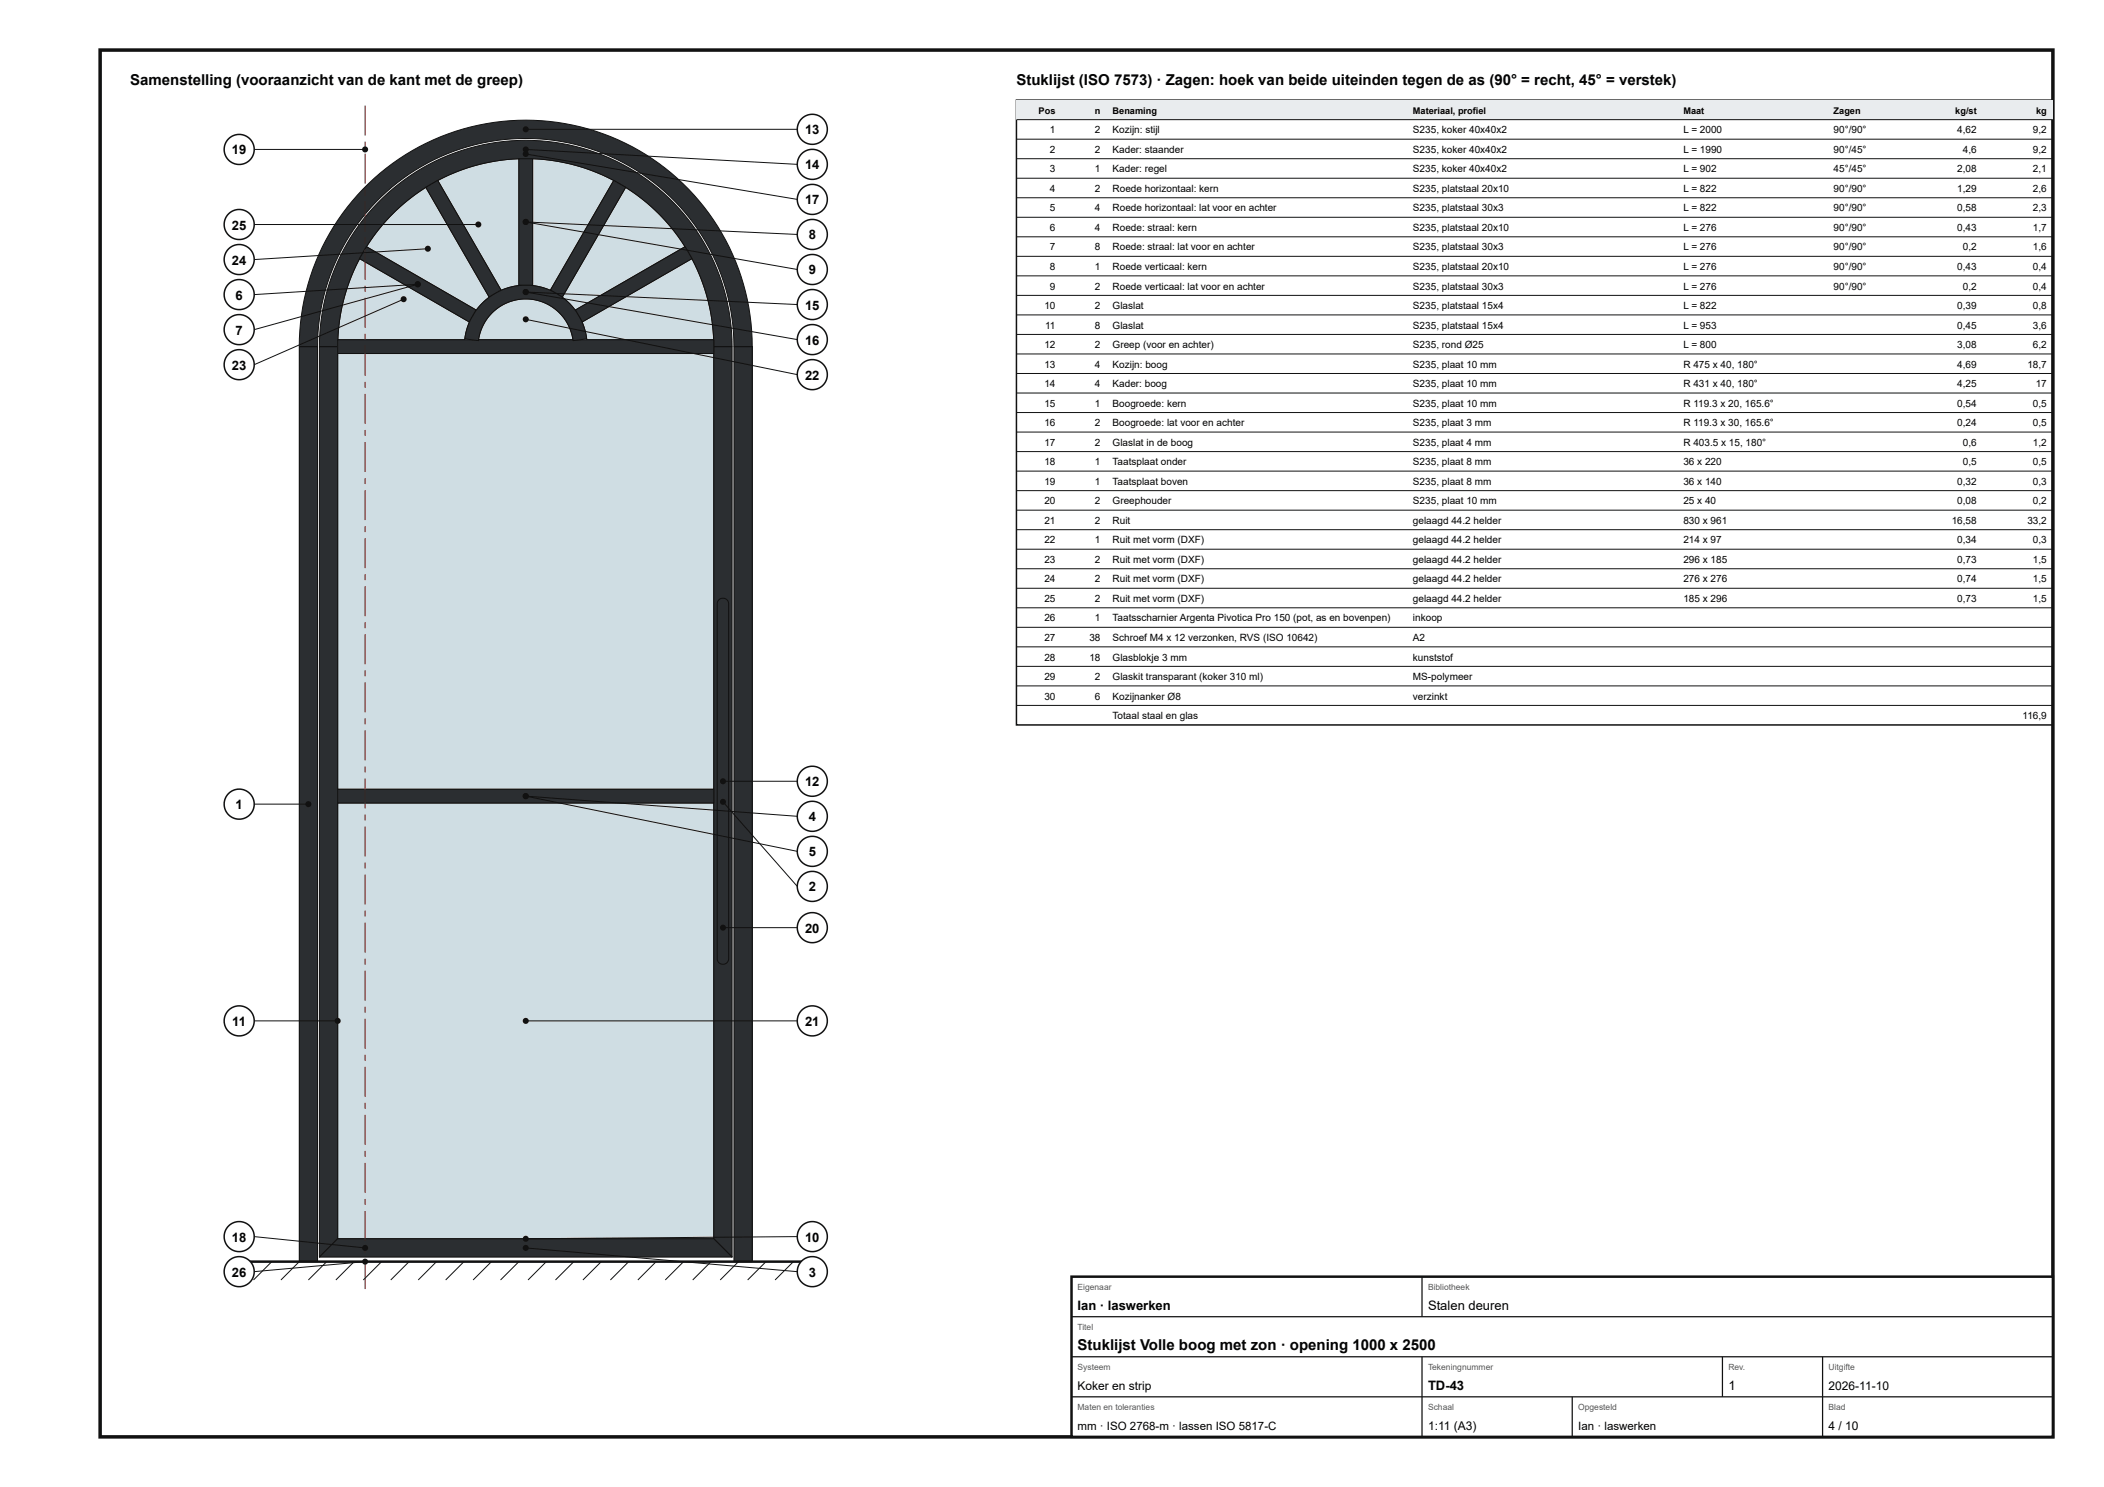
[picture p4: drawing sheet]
<svg xmlns="http://www.w3.org/2000/svg" width="420mm" height="297mm" viewBox="0 0 420 297" stroke-linecap="round" stroke-linejoin="round" font-family="sans-serif">
<path d="M20 10h390v277h-390z" fill="none" stroke="#111" stroke-width=".7" stroke-linecap="butt"/>
<path d="M67.4 160.4h75.2v87h-75.2z" fill="#cfdde3"/>
<path d="M67.4 160.4h75.2v87h-75.2z" fill="none" stroke="#111" stroke-width=".2"/>
<path d="M67.4 70.6h75.2v87h-75.2z" fill="#cfdde3"/>
<path d="M67.4 70.6h75.2v87h-75.2z" fill="none" stroke="#111" stroke-width=".2"/>
<path d="M98.1 62.7a9.5 9.5 0 0 1 9.8-2.5 9.5 9.5 0 0 1 6.5 7.7h-18.8a9.6 9.6 0 0 1 2.5-5.2z" fill="#cfdde3"/>
<path d="M98.1 62.7a9.5 9.5 0 0 1 9.8-2.5 9.5 9.5 0 0 1 6.5 7.7h-18.8a9.6 9.6 0 0 1 2.5-5.2z" fill="none" stroke="#111" stroke-width=".2"/>
<path d="M116.2 64.3l22-12.6a37.4 37.4 0 0 1 4.3 16.2h-25.3l-.3-1.5z" fill="#cfdde3"/>
<path d="M116.2 64.3l22-12.6a37.4 37.4 0 0 1 4.3 16.2h-25.3l-.3-1.5z" fill="none" stroke="#111" stroke-width=".2"/>
<path d="M124.9 37.4a37.5 37.5 0 0 1 11.9 11.9l-21.9 12.7-1.1-1.3-1.5-1.3z" fill="#cfdde3"/>
<path d="M124.9 37.4a37.5 37.5 0 0 1 11.9 11.9l-21.9 12.7-1.1-1.3-1.5-1.3z" fill="none" stroke="#111" stroke-width=".2"/>
<path d="M106.4 31.7a37.6 37.6 0 0 1 16.2 4.4l-12.7 21.9-1.6-.6-1.9-.4z" fill="#cfdde3"/>
<path d="M106.4 31.7a37.6 37.6 0 0 1 16.2 4.4l-12.7 21.9-1.6-.6-1.9-.4z" fill="none" stroke="#111" stroke-width=".2"/>
<path d="M87.4 36.1a37.6 37.6 0 0 1 16.2-4.4v25.3l-1.9 .4-1.6 .6z" fill="#cfdde3"/>
<path d="M87.4 36.1a37.6 37.6 0 0 1 16.2-4.4v25.3l-1.9 .4-1.6 .6z" fill="none" stroke="#111" stroke-width=".2"/>
<path d="M78.4 42.7a37.1 37.1 0 0 1 6.6-5.3l12.7 22-1.5 1.3-1.1 1.3-21.9-12.7a37.2 37.2 0 0 1 5.2-6.6z" fill="#cfdde3"/>
<path d="M78.4 42.7a37.1 37.1 0 0 1 6.6-5.3l12.7 22-1.5 1.3-1.1 1.3-21.9-12.7a37.2 37.2 0 0 1 5.2-6.6z" fill="none" stroke="#111" stroke-width=".2"/>
<path d="M71.8 51.7l21.9 12.6-.6 2.1-.3 1.4-25.3 .1a37.4 37.4 0 0 1 4.3-16.2z" fill="#cfdde3"/>
<path d="M71.8 51.7l21.9 12.6-.6 2.1-.3 1.4-25.3 .1a37.4 37.4 0 0 1 4.3-16.2z" fill="none" stroke="#111" stroke-width=".2"/>
<path d="M59.8 69.2h3.6v182.8h-3.6z" fill="#2b2e31"/>
<path d="M59.8 69.2h3.6v182.8h-3.6z" fill="none" stroke="#111" stroke-width=".2"/>
<path d="M146.6 69.2h3.6v182.8h-3.6z" fill="#2b2e31"/>
<path d="M146.6 69.2h3.6v182.8h-3.6z" fill="none" stroke="#111" stroke-width=".2"/>
<path d="M72.5 37.8a45.2 45.2 0 0 1 49.4-10.5 45.2 45.2 0 0 1 28.3 41.9h-3.6a41.6 41.6 0 0 0-41.6-41.5 41.6 41.6 0 0 0-41.6 41.5h-3.6a45.2 45.2 0 0 1 12.7-31.4z" fill="#2b2e31"/>
<path d="M72.5 37.8a45.2 45.2 0 0 1 49.4-10.5 45.2 45.2 0 0 1 28.3 41.9h-3.6a41.6 41.6 0 0 0-41.6-41.5 41.6 41.6 0 0 0-41.6 41.5h-3.6a45.2 45.2 0 0 1 12.7-31.4z" fill="none" stroke="#111" stroke-width=".2"/>
<path d="M63.8 69.2h3.6v178.2l-3.6 3.7z" fill="#2b2e31"/>
<path d="M63.8 69.2h3.6v178.2l-3.6 3.7z" fill="none" stroke="#111" stroke-width=".2"/>
<path d="M142.6 69.2h3.6v181.9l-3.6-3.7z" fill="#2b2e31"/>
<path d="M142.6 69.2h3.6v181.9l-3.6-3.7z" fill="none" stroke="#111" stroke-width=".2"/>
<path d="M67.4 247.4h75.2l3.6 3.7h-82.4z" fill="#2b2e31"/>
<path d="M67.4 247.4h75.2l3.6 3.7h-82.4z" fill="none" stroke="#111" stroke-width=".2"/>
<path d="M75.3 40.6a41.2 41.2 0 0 1 45.1-9.6 41.2 41.2 0 0 1 25.8 38.2h-3.6a37.6 37.6 0 0 0-37.6-37.5 37.6 37.6 0 0 0-37.6 37.5h-3.6a41.2 41.2 0 0 1 11.5-28.6z" fill="#2b2e31"/>
<path d="M75.3 40.6a41.2 41.2 0 0 1 45.1-9.6 41.2 41.2 0 0 1 25.8 38.2h-3.6a37.6 37.6 0 0 0-37.6-37.5 37.6 37.6 0 0 0-37.6 37.5h-3.6a41.2 41.2 0 0 1 11.5-28.6z" fill="none" stroke="#111" stroke-width=".2"/>
<path d="M67.4 157.6h75.2v2.8h-75.2z" fill="#2b2e31"/>
<path d="M67.4 157.6h75.2v2.8h-75.2z" fill="none" stroke="#111" stroke-width=".2"/>
<path d="M67.4 67.9h75.2v2.7h-75.2z" fill="#2b2e31"/>
<path d="M67.4 67.9h75.2v2.7h-75.2z" fill="none" stroke="#111" stroke-width=".2"/>
<path d="M96.3 60.5a12.3 12.3 0 0 1 12.7-2.9 12.3 12.3 0 0 1 8.2 10.1l-2.8 .3a9.5 9.5 0 0 0-9.4-8.3 9.5 9.5 0 0 0-9.5 8.3l-2.7-.3a12.1 12.1 0 0 1 3.5-7.2z" fill="#2b2e31"/>
<path d="M96.3 60.5a12.3 12.3 0 0 1 12.7-2.9 12.3 12.3 0 0 1 8.2 10.1l-2.8 .3a9.5 9.5 0 0 0-9.4-8.3 9.5 9.5 0 0 0-9.5 8.3l-2.7-.3a12.1 12.1 0 0 1 3.5-7.2z" fill="none" stroke="#111" stroke-width=".2"/>
<path d="M114.9 61.9l21.9-12.6 1.4 2.4-21.9 12.6z" fill="#2b2e31"/>
<path d="M114.9 61.9l21.9-12.6 1.4 2.4-21.9 12.6z" fill="none" stroke="#111" stroke-width=".2"/>
<path d="M122.6 36l2.3 1.4-12.6 21.9-2.4-1.4z" fill="#2b2e31"/>
<path d="M122.6 36l2.3 1.4-12.6 21.9-2.4-1.4z" fill="none" stroke="#111" stroke-width=".2"/>
<path d="M103.6 31.7h2.8v25.3h-2.8z" fill="#2b2e31"/>
<path d="M103.6 31.7h2.8v25.3h-2.8z" fill="none" stroke="#111" stroke-width=".2"/>
<path d="M85 37.4l2.4-1.4 12.6 21.9-2.3 1.4z" fill="#2b2e31"/>
<path d="M85 37.4l2.4-1.4 12.6 21.9-2.3 1.4z" fill="none" stroke="#111" stroke-width=".2"/>
<path d="M73.2 49.3l21.9 12.6-1.4 2.4-21.9-12.6z" fill="#2b2e31"/>
<path d="M73.2 49.3l21.9 12.6-1.4 2.4-21.9-12.6z" fill="none" stroke="#111" stroke-width=".2"/>
<path d="M72.8 251.5h.2v6h-.2zM72.8 249.1h.2v1.2h-.2zM72.8 241.9h.2v6h-.2zM72.8 239.5h.2v1.2h-.2zM72.8 232.3h.2v6h-.2zM72.8 229.9h.2v1.2h-.2zM72.8 222.7h.2v6h-.2zM72.8 220.3h.2v1.2h-.2zM72.8 213.1h.2v6h-.2zM72.8 210.7h.2v1.2h-.2zM72.8 203.5h.2v6h-.2zM72.8 201.1h.2v1.2h-.2zM72.8 193.9h.2v6h-.2zM72.8 191.5h.2v1.2h-.2zM72.8 184.3h.2v6h-.2zM72.8 181.9h.2v1.2h-.2zM72.8 174.7h.2v6h-.2zM72.8 172.3h.2v1.2h-.2zM72.8 165.1h.2v6h-.2zM72.8 162.7h.2v1.2h-.2zM72.8 155.5h.2v6h-.2zM72.8 153.1h.2v1.2h-.2zM72.8 145.9h.2v6h-.2zM72.8 143.5h.2v1.2h-.2zM72.8 136.3h.2v6h-.2zM72.8 133.9h.2v1.2h-.2zM72.8 126.7h.2v6h-.2zM72.8 124.3h.2v1.2h-.2zM72.8 117.1h.2v6h-.2zM72.8 114.7h.2v1.2h-.2zM72.8 107.5h.2v6h-.2zM72.8 105.1h.2v1.2h-.2zM72.8 97.9h.2v6h-.2zM72.8 95.5h.2v1.2h-.2zM72.8 88.3h.2v6h-.2zM72.8 85.9h.2v1.2h-.2zM72.8 78.7h.2v6h-.2zM72.8 76.3h.2v1.2h-.2zM72.8 69.1h.2v6h-.2zM72.8 66.7h.2v1.2h-.2zM72.8 59.5h.2v6h-.2zM72.8 57.1h.2v1.2h-.2zM72.8 49.9h.2v6h-.2zM72.8 47.5h.2v1.2h-.2zM72.8 40.3h.2v6h-.2zM72.8 37.9h.2v1.2h-.2zM72.8 30.7h.2v6h-.2zM72.8 28.3h.2v1.2h-.2zM72.8 21.1h.2v6h-.2z" fill="#b00"/>
<path d="M143.6 119.8a1.15 1.15 0 0 1 1.2-.2 1.15 1.15 0 0 1 .7 1v70.9a1.14 1.14 0 0 1-1.1 1.1 1.14 1.14 0 0 1-1.2-1.1v-70.9z" fill="#2b2e31"/>
<g fill="none" stroke="#111" stroke-width=".2">
<path d="M143.6 119.8a1.15 1.15 0 0 1 1.2-.2 1.15 1.15 0 0 1 .7 1v70.9a1.14 1.14 0 0 1-1.1 1.1 1.14 1.14 0 0 1-1.2-1.1v-70.9zM48.8 252l-3.7 3.7M54.3 252l-3.7 3.7M59.8 252l-3.7 3.7M65.2 252l-3.6 3.7M70.7 252l-3.6 3.7M76.2 252l-3.6 3.7M81.7 252l-3.7 3.7M87.2 252l-3.7 3.7M92.7 252l-3.7 3.7M98.1 252l-3.6 3.7M103.6 252l-3.6 3.7"/>
<path d="M109.1 252l-3.6 3.7M114.6 252l-3.7 3.7M120.1 252l-3.7 3.7M125.6 252l-3.7 3.7M131 252l-3.6 3.7M136.5 252l-3.6 3.7M142 252l-3.7 3.7M147.5 252l-3.7 3.7M153 252l-3.7 3.7M158.5 252l-3.7 3.7"/>
</g>
<path d="M48.8 252h112.4" fill="none" stroke="#111" stroke-width=".5"/>
<circle cx="72.9" cy="29.9" r=".6" fill="#111"/>
<path d="M50.8 29.8h22.1" fill="none" stroke="#111" stroke-width=".2"/>
<circle cx="47.8" cy="29.9" r="3" fill="#fff"/>
<circle cx="47.8" cy="29.9" r="3" fill="none" stroke="#111" stroke-width=".3"/>
<circle cx="95.5" cy="44.8" r=".6" fill="#111"/>
<path d="M50.8 44.8h44.7" fill="none" stroke="#111" stroke-width=".2"/>
<circle cx="47.8" cy="44.8" r="3" fill="#fff"/>
<circle cx="47.8" cy="44.8" r="3" fill="none" stroke="#111" stroke-width=".3"/>
<circle cx="85.4" cy="49.7" r=".6" fill="#111"/>
<path d="M85.4 49.7l-34.6 2.1" fill="none" stroke="#111" stroke-width=".2"/>
<circle cx="47.8" cy="51.8" r="3" fill="#fff"/>
<circle cx="47.8" cy="51.8" r="3" fill="none" stroke="#111" stroke-width=".3"/>
<circle cx="83.4" cy="56.8" r=".6" fill="#111"/>
<path d="M83.4 56.8l-32.6 2" fill="none" stroke="#111" stroke-width=".2"/>
<circle cx="47.8" cy="58.8" r="3" fill="#fff"/>
<circle cx="47.8" cy="58.8" r="3" fill="none" stroke="#111" stroke-width=".3"/>
<circle cx="83.4" cy="56.8" r=".6" fill="#111"/>
<path d="M83.4 56.8l-32.6 9" fill="none" stroke="#111" stroke-width=".2"/>
<circle cx="47.8" cy="65.8" r="3" fill="#fff"/>
<circle cx="47.8" cy="65.8" r="3" fill="none" stroke="#111" stroke-width=".3"/>
<circle cx="80.6" cy="59.8" r=".6" fill="#111"/>
<path d="M80.6 59.8l-29.8 13" fill="none" stroke="#111" stroke-width=".2"/>
<circle cx="47.8" cy="72.8" r="3" fill="#fff"/>
<circle cx="47.8" cy="72.8" r="3" fill="none" stroke="#111" stroke-width=".3"/>
<circle cx="61.6" cy="160.6" r=".6" fill="#111"/>
<path d="M50.8 160.6h10.8" fill="none" stroke="#111" stroke-width=".2"/>
<circle cx="47.8" cy="160.6" r="3" fill="#fff"/>
<circle cx="47.8" cy="160.6" r="3" fill="none" stroke="#111" stroke-width=".3"/>
<circle cx="67.4" cy="203.9" r=".6" fill="#111"/>
<path d="M50.8 203.9h16.6" fill="none" stroke="#111" stroke-width=".2"/>
<circle cx="47.8" cy="203.9" r="3" fill="#fff"/>
<circle cx="47.8" cy="203.9" r="3" fill="none" stroke="#111" stroke-width=".3"/>
<circle cx="72.9" cy="249.3" r=".6" fill="#111"/>
<path d="M50.8 247l22.1 2.3" fill="none" stroke="#111" stroke-width=".2"/>
<circle cx="47.8" cy="247" r="3" fill="#fff"/>
<circle cx="47.8" cy="247" r="3" fill="none" stroke="#111" stroke-width=".3"/>
<circle cx="72.9" cy="252" r=".6" fill="#111"/>
<path d="M72.9 252l-22.1 2" fill="none" stroke="#111" stroke-width=".2"/>
<circle cx="47.8" cy="254" r="3" fill="#fff"/>
<circle cx="47.8" cy="254" r="3" fill="none" stroke="#111" stroke-width=".3"/>
<circle cx="105" cy="25.8" r=".6" fill="#111"/>
<path d="M105 25.8h54.2" fill="none" stroke="#111" stroke-width=".2"/>
<circle cx="162.2" cy="25.8" r="3" fill="#fff"/>
<circle cx="162.2" cy="25.8" r="3" fill="none" stroke="#111" stroke-width=".3"/>
<circle cx="105" cy="29.9" r=".6" fill="#111"/>
<path d="M105 29.8l54.2 3" fill="none" stroke="#111" stroke-width=".2"/>
<circle cx="162.2" cy="32.8" r="3" fill="#fff"/>
<circle cx="162.2" cy="32.8" r="3" fill="none" stroke="#111" stroke-width=".3"/>
<circle cx="105" cy="30.8" r=".6" fill="#111"/>
<path d="M105 30.8l54.2 9" fill="none" stroke="#111" stroke-width=".2"/>
<circle cx="162.2" cy="39.8" r="3" fill="#fff"/>
<circle cx="162.2" cy="39.8" r="3" fill="none" stroke="#111" stroke-width=".3"/>
<circle cx="105" cy="44.3" r=".6" fill="#111"/>
<path d="M105 44.3l54.2 2.5" fill="none" stroke="#111" stroke-width=".2"/>
<circle cx="162.2" cy="46.8" r="3" fill="#fff"/>
<circle cx="162.2" cy="46.8" r="3" fill="none" stroke="#111" stroke-width=".3"/>
<circle cx="105" cy="44.3" r=".6" fill="#111"/>
<path d="M105 44.3l54.2 9.5" fill="none" stroke="#111" stroke-width=".2"/>
<circle cx="162.2" cy="53.8" r="3" fill="#fff"/>
<circle cx="162.2" cy="53.8" r="3" fill="none" stroke="#111" stroke-width=".3"/>
<circle cx="105" cy="58.3" r=".6" fill="#111"/>
<path d="M105 58.3l54.2 2.5" fill="none" stroke="#111" stroke-width=".2"/>
<circle cx="162.2" cy="60.8" r="3" fill="#fff"/>
<circle cx="162.2" cy="60.8" r="3" fill="none" stroke="#111" stroke-width=".3"/>
<circle cx="105" cy="58.3" r=".6" fill="#111"/>
<path d="M105 58.3l54.2 9.5" fill="none" stroke="#111" stroke-width=".2"/>
<circle cx="162.2" cy="67.8" r="3" fill="#fff"/>
<circle cx="162.2" cy="67.8" r="3" fill="none" stroke="#111" stroke-width=".3"/>
<circle cx="105" cy="63.8" r=".6" fill="#111"/>
<path d="M105 63.8l54.2 11" fill="none" stroke="#111" stroke-width=".2"/>
<circle cx="162.2" cy="74.8" r="3" fill="#fff"/>
<circle cx="162.2" cy="74.8" r="3" fill="none" stroke="#111" stroke-width=".3"/>
<circle cx="144.4" cy="156" r=".6" fill="#111"/>
<path d="M144.4 156h14.8" fill="none" stroke="#111" stroke-width=".2"/>
<circle cx="162.2" cy="156" r="3" fill="#fff"/>
<circle cx="162.2" cy="156" r="3" fill="none" stroke="#111" stroke-width=".3"/>
<circle cx="105" cy="159" r=".6" fill="#111"/>
<path d="M105 159l54.2 4" fill="none" stroke="#111" stroke-width=".2"/>
<circle cx="162.2" cy="163" r="3" fill="#fff"/>
<circle cx="162.2" cy="163" r="3" fill="none" stroke="#111" stroke-width=".3"/>
<circle cx="105" cy="159" r=".6" fill="#111"/>
<path d="M105 159l54.2 11" fill="none" stroke="#111" stroke-width=".2"/>
<circle cx="162.2" cy="170" r="3" fill="#fff"/>
<circle cx="162.2" cy="170" r="3" fill="none" stroke="#111" stroke-width=".3"/>
<circle cx="144.4" cy="160.2" r=".6" fill="#111"/>
<path d="M144.4 160.2l14.8 16.8" fill="none" stroke="#111" stroke-width=".2"/>
<circle cx="162.2" cy="177" r="3" fill="#fff"/>
<circle cx="162.2" cy="177" r="3" fill="none" stroke="#111" stroke-width=".3"/>
<circle cx="144.4" cy="185.3" r=".6" fill="#111"/>
<path d="M144.4 185.3h14.8" fill="none" stroke="#111" stroke-width=".2"/>
<circle cx="162.2" cy="185.3" r="3" fill="#fff"/>
<circle cx="162.2" cy="185.3" r="3" fill="none" stroke="#111" stroke-width=".3"/>
<circle cx="105" cy="203.9" r=".6" fill="#111"/>
<path d="M105 203.9h54.2" fill="none" stroke="#111" stroke-width=".2"/>
<circle cx="162.2" cy="203.9" r="3" fill="#fff"/>
<circle cx="162.2" cy="203.9" r="3" fill="none" stroke="#111" stroke-width=".3"/>
<circle cx="105" cy="247.4" r=".6" fill="#111"/>
<path d="M159.2 247l-54.2 .4" fill="none" stroke="#111" stroke-width=".2"/>
<circle cx="162.2" cy="247" r="3" fill="#fff"/>
<circle cx="162.2" cy="247" r="3" fill="none" stroke="#111" stroke-width=".3"/>
<circle cx="105" cy="249.3" r=".6" fill="#111"/>
<path d="M105 249.3l54.2 4.7" fill="none" stroke="#111" stroke-width=".2"/>
<circle cx="162.2" cy="254" r="3" fill="#fff"/>
<g fill="none" stroke="#111" stroke-width=".3">
<path d="M203 20h207v124.8h-207z"/>
<circle cx="162.2" cy="254" r="3"/>
</g>
<path d="M203 20h207v3.9h-207z" fill="#e9ecee"/>
<g fill="none" stroke="#111" stroke-width=".2">
<path d="M203 23.9h207M203 27.8h207M203 31.7h207M203 35.6h207M203 39.5h207M203 43.4h207M203 47.3h207M203 51.2h207M203 55.1h207M203 59h207M203 62.9h207M203 66.8h207"/>
<path d="M203 70.7h207M203 74.6h207M203 78.5h207M203 82.4h207M203 86.3h207M203 90.2h207M203 94.1h207M203 98h207M203 101.9h207M203 105.8h207M203 109.7h207M203 113.6h207"/>
<path d="M203 117.5h207M203 121.4h207M203 125.3h207M203 129.2h207M203 133.1h207M203 137h207M203 140.9h207"/>
</g>
<path d="M214 255h196v32h-196z" fill="#fff"/>
<path d="M214 255h196v32h-196z" fill="none" stroke="#111" stroke-width=".5"/>
<path d="M284 255v8M214 263h196M214 271h196M214 279h196M284 271v16M314 279v8M344 271v8M364 271v16" fill="none" stroke="#111" stroke-width=".25"/>
<g font-size="3">
<text x="26" y="17">Samenstelling (vooraanzicht van de kant met de greep)</text>
<text x="203" y="17">Stuklijst (ISO 7573) · Zagen: hoek van beide uiteinden tegen de as (90° = recht, 45° = verstek)</text>
<text x="215.2" y="269.6">Stuklijst Volle boog met zon · opening 1000 x 2500</text>
</g>
<g font-size="2.6">
<text x="160.8" y="26.8">13</text>
<text x="46.3" y="30.8">19</text>
<text x="160.8" y="33.8">14</text>
<text x="160.8" y="40.8">17</text>
<text x="46.3" y="45.8">25</text>
<text x="161.5" y="47.8">8</text>
<text x="46.3" y="52.8">24</text>
<text x="47" y="59.8">6</text>
<text x="161.5" y="54.8">9</text>
<text x="160.8" y="61.8">15</text>
<text x="47" y="66.8">7</text>
<text x="160.8" y="68.8">16</text>
<text x="46.3" y="73.8">23</text>
<text x="160.8" y="75.8">22</text>
<text x="47" y="161.6">1</text>
<text x="160.8" y="157">12</text>
<text x="161.5" y="164">4</text>
<text x="161.5" y="171">5</text>
<text x="161.5" y="178">2</text>
<text x="160.8" y="186.3">20</text>
<text x="46.4" y="204.9">11</text>
<text x="160.8" y="204.9">21</text>
<text x="46.3" y="248">18</text>
<text x="160.8" y="248">10</text>
<text x="46.3" y="255">26</text>
<text x="161.5" y="255">3</text>
<text x="215.2" y="261.6">Ian · laswerken</text>
<text x="285.2" y="261.6">Stalen deuren</text>
<text x="285.2" y="277.6">TD-43</text>
<text x="345.2" y="277.6">1</text>
</g>
<g font-size="2.4">
<text x="215.2" y="277.6">Koker en strip</text>
<text x="365.2" y="277.6">2026-11-10</text>
<text x="285.2" y="285.6">1:11 (A3)</text>
<text x="365.2" y="285.6">4 / 10</text>
</g>
<g font-size="2.3">
<text x="215.2" y="285.6">mm · ISO 2768-m · lassen ISO 5817-C</text>
<text x="315.2" y="285.6">Ian · laswerken</text>
</g>
<g font-size="2">
<text x="209.7" y="26.6">1</text>
<text x="218.7" y="26.6">2</text>
<text x="222.2" y="26.6">Kozijn: stijl</text>
<text x="282.2" y="26.6">S235, koker 40x40x2</text>
<text x="336.2" y="26.6">L = 2000</text>
<text x="366.2" y="26.6">90°/90°</text>
<text x="390.9" y="26.6">4,62</text>
<text x="406" y="26.6">9,2</text>
<text x="209.7" y="30.5">2</text>
<text x="209.7" y="34.4">3</text>
<text x="218.7" y="30.5">2</text>
<text x="218.7" y="34.4">1</text>
<text x="222.2" y="30.5">Kader: staander</text>
<text x="222.2" y="34.4">Kader: regel</text>
<text x="282.2" y="30.5">S235, koker 40x40x2</text>
<text x="282.2" y="34.4">S235, koker 40x40x2</text>
<text x="336.2" y="30.5">L = 1990</text>
<text x="336.2" y="34.4">L = 902</text>
<text x="366.2" y="30.5">90°/45°</text>
<text x="366.2" y="34.4">45°/45°</text>
<text x="390.9" y="34.4">2,08</text>
<text x="392" y="30.5">4,6</text>
<text x="406" y="30.5">9,2</text>
<text x="406" y="34.4">2,1</text>
<text x="209.7" y="38.3">4</text>
<text x="218.7" y="38.3">2</text>
<text x="222.2" y="38.3">Roede horizontaal: kern</text>
<text x="282.2" y="38.3">S235, platstaal 20x10</text>
<text x="336.2" y="38.3">L = 822</text>
<text x="366.2" y="38.3">90°/90°</text>
<text x="390.9" y="38.3">1,29</text>
<text x="406" y="38.3">2,6</text>
<text x="209.7" y="42.2">5</text>
<text x="209.7" y="46.1">6</text>
<text x="218.7" y="42.2">4</text>
<text x="218.7" y="46.1">4</text>
<text x="222.2" y="42.2">Roede horizontaal: lat voor en achter</text>
<text x="222.2" y="46.1">Roede: straal: kern</text>
<text x="282.2" y="42.2">S235, platstaal 30x3</text>
<text x="282.2" y="46.1">S235, platstaal 20x10</text>
<text x="336.2" y="42.2">L = 822</text>
<text x="336.2" y="46.1">L = 276</text>
<text x="366.2" y="42.2">90°/90°</text>
<text x="366.2" y="46.1">90°/90°</text>
<text x="390.9" y="42.2">0,58</text>
<text x="390.9" y="46.1">0,43</text>
<text x="406" y="42.2">2,3</text>
<text x="406" y="46.1">1,7</text>
<text x="209.7" y="50">7</text>
<text x="209.7" y="53.9">8</text>
<text x="218.7" y="50">8</text>
<text x="218.7" y="53.9">1</text>
<text x="222.2" y="50">Roede: straal: lat voor en achter</text>
<text x="222.2" y="53.9">Roede verticaal: kern</text>
<text x="282.2" y="50">S235, platstaal 30x3</text>
<text x="282.2" y="53.9">S235, platstaal 20x10</text>
<text x="336.2" y="50">L = 276</text>
<text x="336.2" y="53.9">L = 276</text>
<text x="366.2" y="50">90°/90°</text>
<text x="366.2" y="53.9">90°/90°</text>
<text x="390.9" y="53.9">0,43</text>
<text x="392" y="50">0,2</text>
<text x="406" y="50">1,6</text>
<text x="406" y="53.9">0,4</text>
<text x="209.7" y="57.8">9</text>
<text x="218.7" y="57.8">2</text>
<text x="222.2" y="57.8">Roede verticaal: lat voor en achter</text>
<text x="282.2" y="57.8">S235, platstaal 30x3</text>
<text x="336.2" y="57.8">L = 276</text>
<text x="366.2" y="57.8">90°/90°</text>
<text x="392" y="57.8">0,2</text>
<text x="406" y="57.8">0,4</text>
<text x="208.6" y="61.7">10</text>
<text x="208.7" y="65.6">11</text>
<text x="218.7" y="61.7">2</text>
<text x="218.7" y="65.6">8</text>
<text x="222.2" y="61.7">Glaslat</text>
<text x="222.2" y="65.6">Glaslat</text>
<text x="282.2" y="61.7">S235, platstaal 15x4</text>
<text x="282.2" y="65.6">S235, platstaal 15x4</text>
<text x="336.2" y="61.7">L = 822</text>
<text x="336.2" y="65.6">L = 953</text>
<text x="390.9" y="61.7">0,39</text>
<text x="390.9" y="65.6">0,45</text>
<text x="406" y="61.7">0,8</text>
<text x="406" y="65.6">3,6</text>
<text x="208.6" y="69.5">12</text>
<text x="218.7" y="69.5">2</text>
<text x="222.2" y="69.5">Greep (voor en achter)</text>
<text x="282.2" y="69.5">S235, rond Ø25</text>
<text x="336.2" y="69.5">L = 800</text>
<text x="390.9" y="69.5">3,08</text>
<text x="406" y="69.5">6,2</text>
<text x="208.6" y="73.4">13</text>
<text x="208.6" y="77.3">14</text>
<text x="218.7" y="73.4">4</text>
<text x="218.7" y="77.3">4</text>
<text x="222.2" y="73.4">Kozijn: boog</text>
<text x="222.2" y="77.3">Kader: boog</text>
<text x="282.2" y="73.4">S235, plaat 10 mm</text>
<text x="282.2" y="77.3">S235, plaat 10 mm</text>
<text x="336.2" y="73.4">R 475 x 40, 180°</text>
<text x="336.2" y="77.3">R 431 x 40, 180°</text>
<text x="390.9" y="73.4">4,69</text>
<text x="390.9" y="77.3">4,25</text>
<text x="404.9" y="73.4">18,7</text>
<text x="406.6" y="77.3">17</text>
<text x="208.6" y="81.2">15</text>
<text x="218.7" y="81.2">1</text>
<text x="222.2" y="81.2">Boogroede: kern</text>
<text x="282.2" y="81.2">S235, plaat 10 mm</text>
<text x="336.2" y="81.2">R 119.3 x 20, 165.6°</text>
<text x="390.9" y="81.2">0,54</text>
<text x="406" y="81.2">0,5</text>
<text x="208.6" y="85.1">16</text>
<text x="208.6" y="89">17</text>
<text x="218.7" y="85.1">2</text>
<text x="218.7" y="89">2</text>
<text x="222.2" y="85.1">Boogroede: lat voor en achter</text>
<text x="222.2" y="89">Glaslat in de boog</text>
<text x="282.2" y="85.1">S235, plaat 3 mm</text>
<text x="282.2" y="89">S235, plaat 4 mm</text>
<text x="336.2" y="85.1">R 119.3 x 30, 165.6°</text>
<text x="336.2" y="89">R 403.5 x 15, 180°</text>
<text x="390.9" y="85.1">0,24</text>
<text x="392" y="89">0,6</text>
<text x="406" y="85.1">0,5</text>
<text x="406" y="89">1,2</text>
<text x="208.6" y="92.9">18</text>
<text x="218.7" y="92.9">1</text>
<text x="222.2" y="92.9">Taatsplaat onder</text>
<text x="282.2" y="92.9">S235, plaat 8 mm</text>
<text x="336.2" y="92.9">36 x 220</text>
<text x="392" y="92.9">0,5</text>
<text x="406" y="92.9">0,5</text>
<text x="208.6" y="96.8">19</text>
<text x="208.6" y="100.7">20</text>
<text x="218.7" y="96.8">1</text>
<text x="218.7" y="100.7">2</text>
<text x="222.2" y="96.8">Taatsplaat boven</text>
<text x="222.2" y="100.7">Greephouder</text>
<text x="282.2" y="96.8">S235, plaat 8 mm</text>
<text x="282.2" y="100.7">S235, plaat 10 mm</text>
<text x="336.2" y="96.8">36 x 140</text>
<text x="336.2" y="100.7">25 x 40</text>
<text x="390.9" y="96.8">0,32</text>
<text x="390.9" y="100.7">0,08</text>
<text x="406" y="96.8">0,3</text>
<text x="406" y="100.7">0,2</text>
<text x="208.6" y="104.6">21</text>
<text x="218.7" y="104.6">2</text>
<text x="222.2" y="104.6">Ruit</text>
<text x="282.2" y="104.6">gelaagd 44.2 helder</text>
<text x="336.2" y="104.6">830 x 961</text>
<text x="389.8" y="104.6">16,58</text>
<text x="404.9" y="104.6">33,2</text>
<text x="208.6" y="108.5">22</text>
<text x="208.6" y="112.4">23</text>
<text x="218.7" y="108.5">1</text>
<text x="218.7" y="112.4">2</text>
<text x="222.2" y="108.5">Ruit met vorm (DXF)</text>
<text x="222.2" y="112.4">Ruit met vorm (DXF)</text>
<text x="282.2" y="108.5">gelaagd 44.2 helder</text>
<text x="282.2" y="112.4">gelaagd 44.2 helder</text>
<text x="336.2" y="108.5">214 x 97</text>
<text x="336.2" y="112.4">296 x 185</text>
<text x="390.9" y="108.5">0,34</text>
<text x="390.9" y="112.4">0,73</text>
<text x="406" y="108.5">0,3</text>
<text x="406" y="112.4">1,5</text>
<text x="208.6" y="116.3">24</text>
<text x="218.7" y="116.3">2</text>
<text x="222.2" y="116.3">Ruit met vorm (DXF)</text>
<text x="282.2" y="116.3">gelaagd 44.2 helder</text>
<text x="336.2" y="116.3">276 x 276</text>
<text x="390.9" y="116.3">0,74</text>
<text x="406" y="116.3">1,5</text>
<text x="208.6" y="120.2">25</text>
<text x="208.6" y="124.1">26</text>
<text x="218.7" y="120.2">2</text>
<text x="218.7" y="124.1">1</text>
<text x="222.2" y="120.2">Ruit met vorm (DXF)</text>
<text x="222.2" y="124.1">Taatsscharnier Argenta Pivotica Pro 150 (pot, as en bovenpen)</text>
<text x="282.2" y="120.2">gelaagd 44.2 helder</text>
<text x="282.2" y="124.1">inkoop</text>
<text x="336.2" y="120.2">185 x 296</text>
<text x="390.9" y="120.2">0,73</text>
<text x="406" y="120.2">1,5</text>
<text x="208.6" y="128">27</text>
<text x="208.6" y="131.9">28</text>
<text x="217.6" y="128">38</text>
<text x="217.6" y="131.9">18</text>
<text x="222.2" y="128">Schroef M4 x 12 verzonken, RVS (ISO 10642)</text>
<text x="222.2" y="131.9">Glasblokje 3 mm</text>
<text x="282.2" y="128">A2</text>
<text x="282.2" y="131.9">kunststof</text>
<text x="208.6" y="135.8">29</text>
<text x="218.7" y="135.8">2</text>
<text x="222.2" y="135.8">Glaskit transparant (koker 310 ml)</text>
<text x="282.2" y="135.8">MS-polymeer</text>
<text x="208.6" y="139.7">30</text>
<text x="218.7" y="139.7">6</text>
<text x="222.2" y="139.7">Kozijnanker Ø8</text>
<text x="222.2" y="143.6">Totaal staal en glas</text>
<text x="282.2" y="139.7">verzinkt</text>
<text x="403.9" y="143.6">116,9</text>
</g>
<g font-size="1.8">
<text x="207.4" y="22.7">Pos</text>
<text x="218.7" y="22.7">n</text>
<text x="222.2" y="22.7">Benaming</text>
<text x="282.2" y="22.7">Materiaal, profiel</text>
<text x="336.2" y="22.7">Maat</text>
<text x="366.2" y="22.7">Zagen</text>
<text x="390.5" y="22.7">kg/st</text>
<text x="406.6" y="22.7">kg</text>
</g>
<g font-size="1.7" fill="#555">
<text x="215.2" y="257.6">Eigenaar</text>
<text x="285.2" y="257.6">Bibliotheek</text>
<text x="215.2" y="265.6">Titel</text>
<text x="215.2" y="273.6">Systeem</text>
<text x="285.2" y="273.6">Tekeningnummer</text>
<text x="345.2" y="273.6">Rev.</text>
<text x="365.2" y="273.6">Uitgifte</text>
<text x="215.2" y="281.6">Maten en toleranties</text>
<text x="285.2" y="281.6">Schaal</text>
<text x="315.2" y="281.6">Opgesteld</text>
<text x="365.2" y="281.6">Blad</text>
</g>
</svg>
